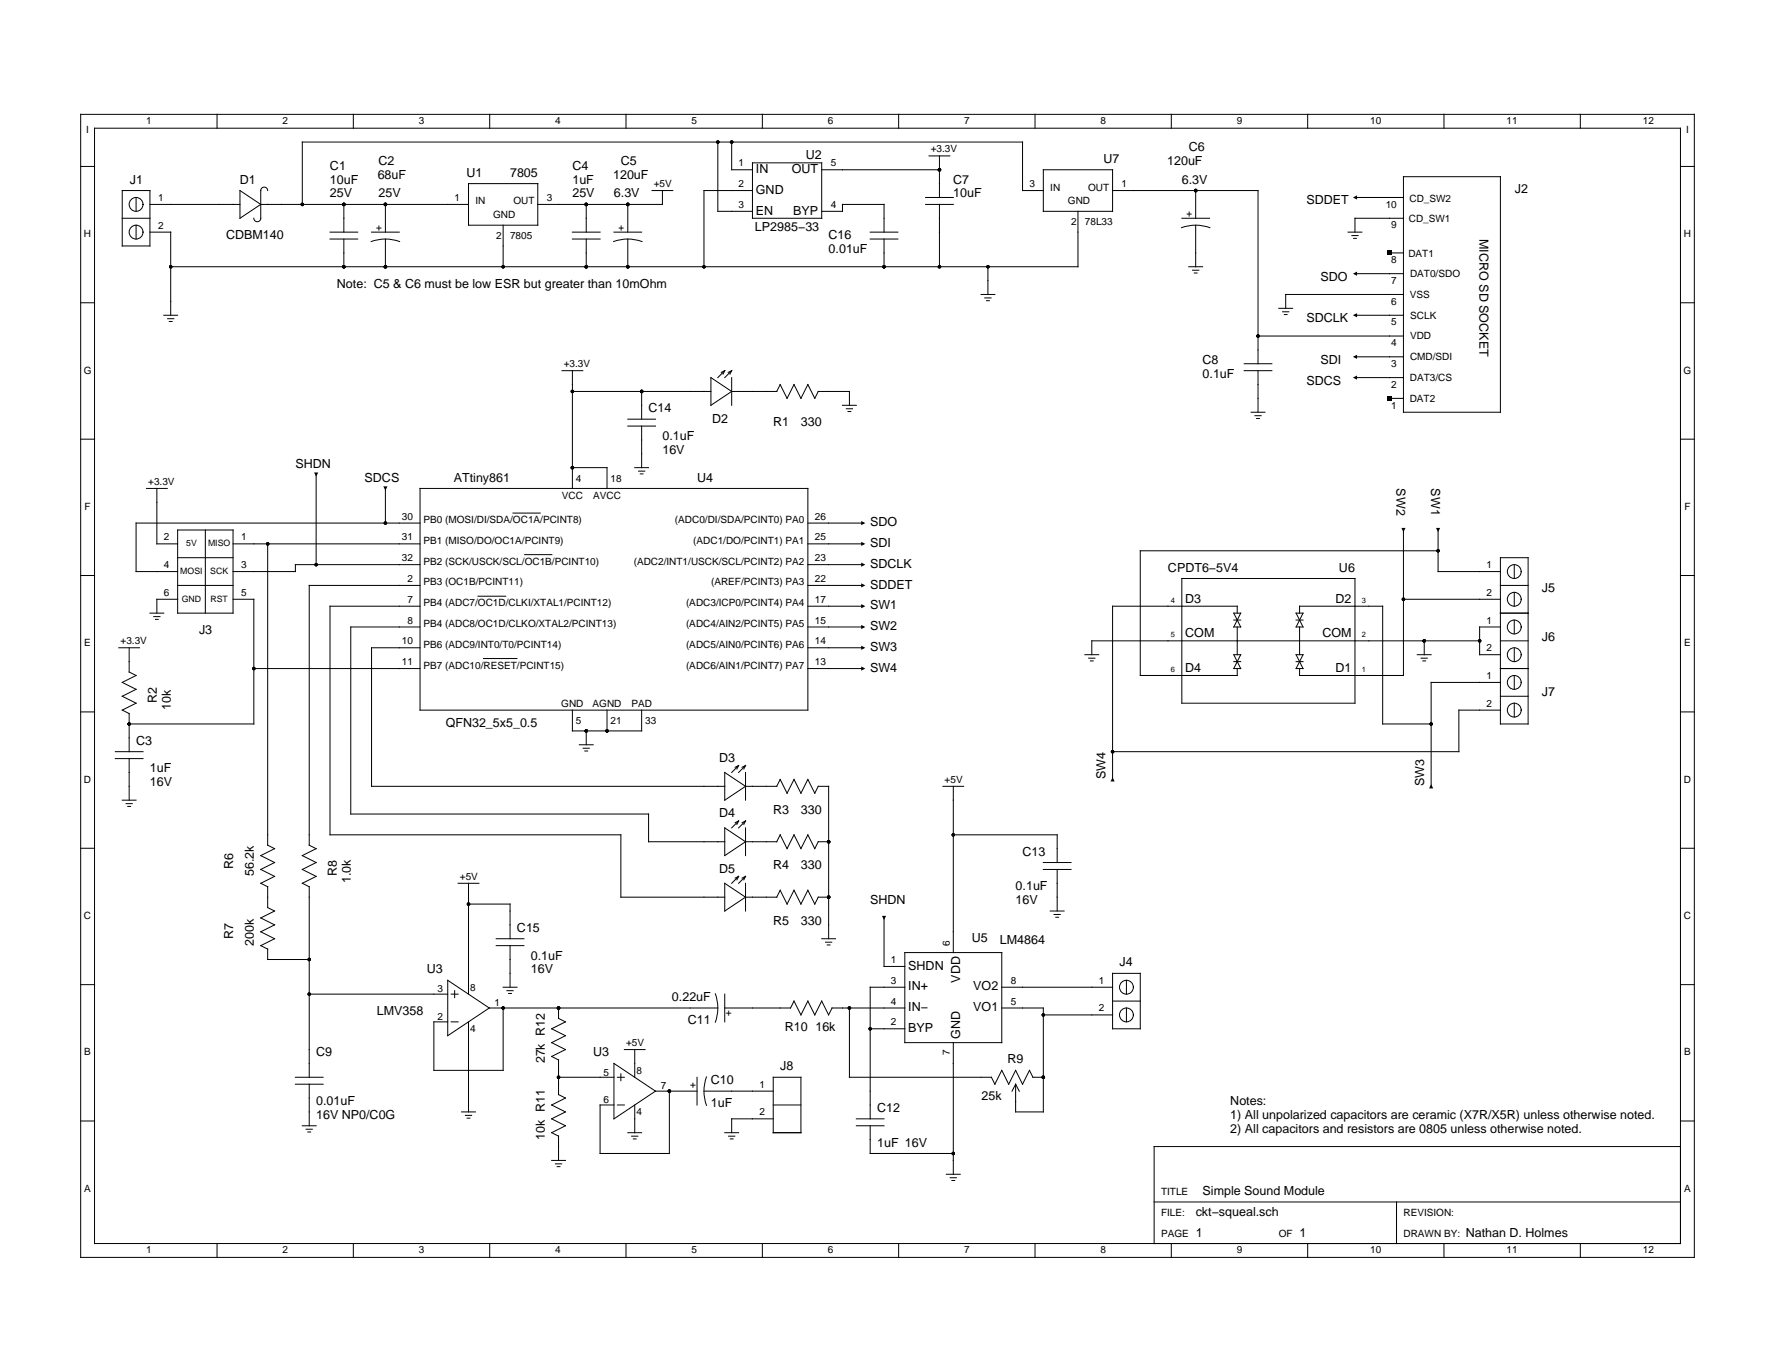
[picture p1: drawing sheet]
<svg xmlns="http://www.w3.org/2000/svg" width="279mm" height="216mm" viewBox="0 0 279 216" stroke-linecap="round" stroke-linejoin="round" font-family="sans-serif">
<g fill="none" stroke="#000" stroke-width=".16">
<path d="M12.7 18h254v179.9h-254zM34.2 18v2.2M55.6 18v2.2M77.1 18v2.2M98.5 18v2.2M120 18v2.2M141.5 18v2.2M162.9 18v2.2M184.4 18v2.2M205.8 18v2.2M227.3 18v2.2M248.8 18v2.2"/>
<path d="M12.7 26.2h2.2M14.9 20.2h249.6v175.5h-249.6zM19.2 30h4.4v8.7h-4.4zM19.2 34.3h4.4M21.4 31.1v2.2M21.4 35.4v2.2M23.6 32.2h14.2M23.6 36.5h3.3v13.1M37.8 30l3.2 2.2-3.2 2.1zM41 32.2h32.7M42.1 30a.55 .55 0 0 0-.5-.6 .55 .55 0 0 0-.6 .6v4.3a.54 .54 0 0 1-.5 .6 .54 .54 0 0 1-.5-.6M51.9 36.5h4.4"/>
<path d="M51.9 37.6h4.4M54.1 32.2v4.3M54.1 37.6v4.4M58.4 38a6.5 6.5 0 0 1 4.5 0M58.5 36.5h4.3M60.7 32.2v4.3M60.7 37.6v4.4M73.7 28.9h10.9v6.5h-10.9zM79.2 35.4v6.6M90.1 36.5h4.4M90.1 37.6h4.4M92.3 32.2v4.3"/>
<path d="M92.3 37.6v4.4M96.6 38a6.5 6.5 0 0 1 4.5 0M96.6 36.5h4.4M98.8 32.2v4.3M98.8 37.6v4.4M102.6 30h3.3M104.3 30v2.2h-19.7M113 22.4v10.9h5.4M115.2 22.4v4.3h3.2M118.4 30h-7.6v12M118.4 25.6h10.9v8.7h-10.9zM129.3 33.3h3.3v-1.1h6.6v4.3"/>
<path d="M129.3 26.7h18.6M137 36.5h4.3M137 37.6h4.3M139.2 37.6v4.4M145.7 32.2h4.4M145.7 31.1h4.4M146.2 24.5h3.3M147.9 24.5v6.6M147.9 32.2v9.8M164.2 26.7h10.9v6.6h-10.9zM164.2 30h-3.2v-7.6h-113.4v9.8M169.7 33.3v8.7h-142.8"/>
<path d="M175.1 30h22.9v27.2M186 35.8a6.5 6.5 0 0 1 4.4 0M186 34.3h4.4M188.2 30v4.3M188.2 35.4v6.6M212.2 36.5h2.2M212.8 37.1h1M213.1 37.5h.4M213.3 31.1h7.6M218.7 39.8h2.2M220.9 34.3h-7.6v2.2M220.9 27.8h15.3v37.1h-15.3z"/>
<path d="M264.5 26.2h2.2M12.7 47.6h2.2M25.8 49.6h2.2M26.4 50.2h1M26.7 50.6h.4M88.5 58.3h3.2M90.1 58.3v18.6M111.9 59.4l3.3 2.2-3.3 2.2zM114.1 58.3l-1.1 1.1M114.1 58.3l-.3 .6M114.1 58.3l-.6 .3M115.2 59.4v4.4"/>
<path d="M115.2 58.3l-1.1 1.1M115.2 58.3l-.3 .6M115.2 58.3l-.6 .3M154.4 46.3h2.2M155 46.9h1M155.3 47.3h.4M155.5 42v4.3M187.1 42h2.2M187.7 42.5h1M188 43h.4M195.8 58.3h4.4M195.8 57.2h4.4"/>
<path d="M198 52.9h22.9M198 58.3v6.6M201.3 48.5h2.2M201.9 49.1h1M202.2 49.5h.4M213.3 49.6h7.6M213.3 59.4h7.6M213.3 56.1h7.6M213.3 43.1h7.6M220.9 46.3h-18.5v2.2M264.5 47.6h2.2M12.7 69.1h2.2"/>
<path d="M23.1 76.9h3.2M24.7 76.9v8.7h3.3M49.8 74.7v14.2M60.7 76.9v5.4M66.1 76.9h61.1v34.8h-61.1zM90.1 73.6h5.4v3.3M90.1 61.6h21.8M98.8 66h4.4M98.8 67.1h4.4M99.9 73.6h2.2M100.5 74.1h1M100.8 74.6h.4"/>
<path d="M101 61.6v4.4M101 67.1v6.5M115.2 61.6h7.1l.5-1.1 1.1 2.2 1.1-2.2 1.1 2.2 1.1-2.2 1.1 2.2 .5-1.1h4.9v2.2M132.6 63.8h2.2M133.2 64.3h1M133.5 64.8h.4M196.9 64.9h2.2M197.5 65.4h1M197.8 65.9h.4M218.7 62.7h2.2M264.5 69.1h2.2M12.7 90.6h2.2"/>
<path d="M23.6 96.5h2.2M24.2 97h1M24.5 97.5h.4M28 94.3h-3.3v2.2M28 92.1h8.7M28 87.8h8.7M28 83.4h8.7v13.1h-8.7zM32.3 83.4v13.1M36.7 85.6h29.4M36.7 94.3h3.3v19.6h-19.7M42.1 85.6v47.4l1.1 .5-2.2 1.1 2.2 1.1-2.2 1.1 2.2 1.1-2.2 1.1 1.1 .5M66.1 92.1h-17.4v40.9l1.1 .5-2.2 1.1 2.2 1.1-2.2 1.1 2.2 1.1-2.2 1.1 1.1 .5"/>
<path d="M66.1 82.3h-44.7v7.6h6.6M66.1 88.9h-19.6v1h-9.8M66.1 95.4h-14.2v36h45.8v9.8h16.4M66.1 98.7h-10.9v29.4h46.9v4.4h12M75.2 93.8h4.4M80.7 80.7h4.3M82.6 87.3h4.3M127.2 85.6h8.7M127.2 92.1h8.7M127.2 82.3h8.7M127.2 88.9h8.7M127.2 95.4h8.7"/>
<path d="M127.2 98.7h8.7M186 91h27.3v19.7h-27.3zM194.2 96.5h1.1l-1.1 2.2h1.1zM194.2 97.6h1.1M194.8 96.5v-1.1h-19.7v27.2M194.8 98.7v4.3M204 96.5h1.1l-1.1 2.2h1.1zM204 97.6h1.1M204.6 96.5v-1.1h13v18.5h7.7M204.6 98.7v4.3M220.9 94.3h15.3M220.9 83.4v22.9h-16.3v-1.1"/>
<path d="M226.4 83.4v6.5h9.8M226.4 86.7h-46.9v19.6h15.3v-1.1M236.2 92.1h4.3M236.2 87.8h4.3v26.1h-4.3zM236.2 96.5h4.3M236.2 98.7h-3.3v4.3h3.3M238.4 88.9v2.1M238.4 93.2v2.2M238.4 97.6v2.2M264.5 90.6h2.2M12.7 112h2.2M18.2 118.3h4.3"/>
<path d="M18.2 119.4h4.3M18.7 101.9h3.3M19.2 111.7l1.1 .6v6M20.3 101.9v3.9l1.1 .5-2.2 1.1 2.2 1.1-2.2 1.1 2.2 1.1-2.2 1M20.3 119.4v6.5M40 105.2h26.1M66.1 101.9h-7.6v21.8h55.6M76.1 103.6h5.3M90.1 111.7v3.3h10.9v-3.3M91.2 117.2h2.2M91.8 117.7h1M92.1 118.2h.4"/>
<path d="M92.3 115v2.2M95.5 111.7v3.3M127.2 105.2h8.7M127.2 101.9h8.7M170.8 103h2.1M171.4 103.6h.9M171.6 104h.5M194.2 103h1.1l-1.1 2.2h1.1zM194.2 104.1h1.1M204 103h1.1l-1.1 2.2h1.1zM204 104.1h1.1M223.1 103h2.2"/>
<path d="M223.7 103.6h1M224 104h.4M224.2 100.8v2.2M232.9 100.8h-61v2.2M236.2 100.8h4.3M236.2 105.2h4.3M236.2 107.4h-10.9v16.3M236.2 111.7h-6.6v6.6h-54.5M236.2 109.6h4.3M238.4 101.9v2.2M238.4 106.3v2.2M238.4 110.7v2.1"/>
<path d="M264.5 112h2.2M12.7 133.5h2.2M19.2 125.9h2.2M19.8 126.5h1M20.1 126.9h.4M42.1 139.5v3.3l1.1 .6-2.2 1 2.2 1.1-2.2 1.1 2.2 1.1-2.2 1.1M48.7 139.5v30M72.1 139h3.3M73.7 139v17.4M114.1 121.6l3.3 2.1-3.3 2.2zM114.1 130.3l3.3 2.2-3.3 2.1zM114.1 139l3.3 2.2-3.3 2.2z"/>
<path d="M116.3 129.2l-1.1 1.1M116.3 129.2l-.3 .5M116.3 129.2l-.6 .3M116.3 137.9l-1.1 1.1M116.3 137.9l-.3 .6M116.3 137.9l-.6 .3M116.3 120.5l-1.1 1.1M116.3 120.5l-.3 .5M116.3 120.5l-.6 .2M117.4 123.7h4.9l.5-1.1 1.1 2.2 1.1-2.2 1.1 2.2 1.1-2.2 1.1 2.2 .5-1.1h1.6v24M117.4 121.6v4.3M117.4 130.3v4.3"/>
<path d="M117.4 139v4.4M117.4 132.5h4.9l.5-1.1 1.1 2.1 1.1-2.1 1.1 2.1 1.1-2.1 1.1 2.1 .5-1h1.6M117.4 129.2l-1.1 1.1M117.4 129.2l-.3 .5M117.4 129.2l-.6 .3M117.4 137.9l-1.1 1.1M117.4 137.9l-.3 .6M117.4 137.9l-.6 .3M117.4 120.5l-1.1 1.1M117.4 120.5l-.3 .5M117.4 120.5l-.6 .2M148.4 123.7h3.3"/>
<path d="M150.1 123.7v26.2M150.1 131.4h16.3v4.3M164.2 135.7h4.4M164.2 136.8h4.4M166.4 136.8v6.6M264.5 133.5h2.2M12.7 154.9h2.2M41 148.8l1.1 .5v1.7h6.6M48.7 156.4h21.8M70.5 154.3l6.5 4.3-6.5 4.4zM71 156.4h1.1M71.6 155.9v1.1"/>
<path d="M73.7 142.3h6.6v5.4M77 158.6h36M78.1 147.7h4.4M78.1 148.8h4.4M79.2 158.6v9.8h-10.9v-7.6h2.2M79.2 155.4h2.2M79.8 155.9h1M80.1 156.3h.4M80.3 148.8v6.6M87.9 158.6v1.7l1.1 .5-2.2 1.1 2.2 1.1-2.2 1.1 2.2 1.1-2.2 1.1M112.6 156.4a6.5 6.5 0 0 1 0 4.5M114.1 158.6h10.3l.6-1.1 1.1 2.2 1.1-2.2 1.1 2.2 1-2.2 1.1 2.2"/>
<path d="M114.1 156.4v4.4M117.4 141.2h4.9l.5-1.1 1.1 2.2 1.1-2.2 1.1 2.2 1.1-2.2 1.1 2.2 .5-1.1h1.6M129.3 147.7h2.2M129.9 148.3h1M130.2 148.7h.5M133.7 158.6v10.9h22.4l.5 1.1M139.2 144.4v7.7h3.2M142.4 149.9h15.3v14.2h-15.3zM142.4 158.6h-11.4l-.6 1.1M142.4 155.4h-5.4v20.7M157.7 158.6h6.5v16.4h-4.3v-4.4l-.6 1.1M157.7 155.4h17.4"/>
<path d="M164.2 159.7h10.9M165.3 143.4h2.2M165.9 143.9h1M166.2 144.3h.4M175.1 153.2h4.4v8.7h-4.4zM175.1 157.5h4.4M177.3 154.3v2.1M177.3 158.6v2.2M264.5 154.9h2.2M12.7 176.4h2.2M46.5 169.5h4.4M46.5 170.6h4.4"/>
<path d="M47.6 177.2h2.2M48.2 177.7h1M48.5 178.1h.4M48.7 170.6v6.6M71 160.8h1.1M72.7 175h2.1M73.3 175.5h.9M73.5 176h.5M73.7 160.8v14.2M86.8 166.2l1.1 .6M87.9 169.5h8.7M87.9 166.8v5.4l1.1 .6-2.2 1.1 2.2 1.1-2.2 1.1 2.2 1.1-2.2 1 1.1 .6v3.8"/>
<path d="M96.6 167.3l6.6 4.4-6.6 4.4zM97.2 169.5h1.1M97.2 173.9h1.1M97.7 169v1.1M98.3 165.2h3.2M98.8 178.2h2.2M99.4 178.8h1M99.7 179.2h.4M99.9 165.2v4.3M99.9 173.9v4.3M103.2 171.7h6.5M105.4 171.7v9.8h-10.9v-7.6h2.1"/>
<path d="M109.7 169.5v4.4M110.8 171.7h10.9M111.2 169.5a6.5 6.5 0 0 0 0 4.4M114.1 178.2h2.2M114.7 178.8h1M115 179.2h.4M121.7 169.5h4.4v8.7h-4.4zM121.7 176.1h-6.5v2.1M121.7 173.9h4.4M134.8 177.2h4.4M134.8 176.1h4.4M137 161.9h5.4"/>
<path d="M137 177.2v4.3h13.1M150.1 164.1v20.7M159.9 170.6l.5 1.1M164.2 169.5h-1.6l-.6-1.1-1 2.2-1.1-2.2-1.1 2.2-1.1-2.2-1.1 2.2M264.5 176.4h2.2M34.2 195.7v2.2M55.6 195.7v2.2M77.1 195.7v2.2M86.8 182.6h2.2M87.4 183.1h1M87.7 183.6h.4M98.5 195.7v2.2"/>
<path d="M120 195.7v2.2M141.5 195.7v2.2M149 184.8h2.1M149.6 185.3h.9M149.8 185.8h.5M162.9 195.7v2.2M181.7 189.1h82.8M184.4 195.7v2.2M205.8 195.7v2.2M219.8 189.1v6.6M227.3 195.7v2.2M248.8 195.7v2.2"/>
<path d="M264.5 180.4h-82.8v15.3"/>
<circle cx="21.4" cy="36.5" r="1.09"/>
<circle cx="21.4" cy="32.2" r="1.09"/>
<circle cx="238.4" cy="94.3" r="1.09"/>
<circle cx="238.4" cy="98.7" r="1.09"/>
<circle cx="238.4" cy="89.9" r="1.09"/>
<circle cx="238.4" cy="103" r="1.09"/>
<circle cx="238.4" cy="111.7" r="1.09"/>
<circle cx="238.4" cy="107.4" r="1.09"/>
<circle cx="177.3" cy="159.7" r="1.09"/>
<circle cx="177.3" cy="155.4" r="1.09"/>
</g>
<g fill="#000">
<path d="M213 31.1l.6-.4v.7zM218.4 39.5h.7v.6h-.7zM213 49.6l.6-.3v.6zM213 43.1l.6-.4v.7zM213 56.1l.6-.3v.7zM213 59.4l.6-.3v.6zM49.4 74.4h.7l-.3 .6zM60.3 76.5h.7l-.3 .7zM218.4 62.4h.7v.6h-.7zM135.6 88.5l.6 .4-.6 .3zM135.6 82l.6 .3-.6 .3zM135.6 85.3l.6 .3-.6 .3z"/>
<path d="M135.6 91.8l.6 .3-.6 .4zM135.6 95.1l.6 .3-.6 .3zM135.6 98.3l.6 .4-.6 .3zM220.6 83.1h.6l-.3 .6zM226 83.1h.7l-.3 .6zM135.6 101.6l.6 .3-.6 .4zM135.6 104.9l.6 .3-.6 .3zM175.1 122.3l.4 .7h-.7zM225.3 123.4l.3 .7h-.7zM138.8 144.1h.7l-.3 .7z"/>
<circle cx="47.6" cy="32.2" r=".27"/>
<circle cx="54.1" cy="32.2" r=".27"/>
<circle cx="60.7" cy="32.2" r=".27"/>
<circle cx="92.3" cy="32.2" r=".27"/>
<circle cx="98.8" cy="32.2" r=".27"/>
<circle cx="113" cy="22.4" r=".27"/>
<circle cx="115.2" cy="22.4" r=".27"/>
<circle cx="147.9" cy="26.7" r=".27"/>
<circle cx="188.2" cy="30" r=".27"/>
<circle cx="26.9" cy="42" r=".27"/>
<circle cx="54.1" cy="42" r=".27"/>
<circle cx="60.7" cy="42" r=".27"/>
<circle cx="79.2" cy="42" r=".27"/>
<circle cx="92.3" cy="42" r=".27"/>
<circle cx="98.8" cy="42" r=".27"/>
<circle cx="110.8" cy="42" r=".27"/>
<circle cx="139.2" cy="42" r=".27"/>
<circle cx="147.9" cy="42" r=".27"/>
<circle cx="155.5" cy="42" r=".27"/>
<circle cx="198" cy="52.9" r=".27"/>
<circle cx="90.1" cy="73.6" r=".27"/>
<circle cx="90.1" cy="61.6" r=".27"/>
<circle cx="101" cy="61.6" r=".27"/>
<circle cx="42.1" cy="85.6" r=".27"/>
<circle cx="49.8" cy="88.9" r=".27"/>
<circle cx="60.7" cy="82.3" r=".27"/>
<circle cx="220.9" cy="94.3" r=".27"/>
<circle cx="226.4" cy="86.7" r=".27"/>
<circle cx="20.3" cy="113.9" r=".27"/>
<circle cx="40" cy="105.2" r=".27"/>
<circle cx="92.3" cy="115" r=".27"/>
<circle cx="95.5" cy="115" r=".27"/>
<circle cx="175.1" cy="118.3" r=".27"/>
<circle cx="224.2" cy="100.8" r=".27"/>
<circle cx="225.3" cy="113.9" r=".27"/>
<circle cx="232.9" cy="100.8" r=".27"/>
<circle cx="130.4" cy="132.5" r=".27"/>
<circle cx="150.1" cy="131.4" r=".27"/>
<circle cx="48.7" cy="156.4" r=".27"/>
<circle cx="48.7" cy="151" r=".27"/>
<circle cx="73.7" cy="142.3" r=".27"/>
<circle cx="79.2" cy="158.6" r=".27"/>
<circle cx="87.9" cy="158.6" r=".27"/>
<circle cx="130.4" cy="141.2" r=".27"/>
<circle cx="133.7" cy="158.6" r=".27"/>
<circle cx="164.2" cy="159.7" r=".27"/>
<circle cx="87.9" cy="169.5" r=".27"/>
<circle cx="105.4" cy="171.7" r=".27"/>
<circle cx="137" cy="161.9" r=".27"/>
<circle cx="164.2" cy="169.5" r=".27"/>
<circle cx="150.1" cy="181.5" r=".27"/>
</g>
<g font-size="2">
<text x="187.1" y="23.8">C6</text>
<text x="20.4" y="28.9">J1</text>
<text x="37.8" y="28.9">D1</text>
<text x="51.9" y="26.7">C1</text>
<text x="51.9" y="28.9">10uF</text>
<text x="59.5" y="28.1">68uF</text>
<text x="59.6" y="26">C2</text>
<text x="73.4" y="27.8">U1</text>
<text x="80.3" y="27.8">7805</text>
<text x="90.1" y="26.7">C4</text>
<text x="90.1" y="28.9">1uF</text>
<text x="96.5" y="28.1">120uF</text>
<text x="97.7" y="26">C5</text>
<text x="119" y="27.2">IN</text>
<text x="124.6" y="27.2">OUT</text>
<text x="126.8" y="25.1">U2</text>
<text x="150.1" y="28.9">C7</text>
<text x="173.7" y="25.6">U7</text>
<text x="183.7" y="26">120uF</text>
<text x="186" y="28.9">6.3V</text>
<text x="51.9" y="31.1">25V</text>
<text x="59.6" y="31.1">25V</text>
<text x="90.1" y="31.1">25V</text>
<text x="96.6" y="31.1">6.3V</text>
<text x="119" y="30.5">GND</text>
<text x="119" y="33.8">EN</text>
<text x="124.9" y="33.8">BYP</text>
<text x="150.1" y="31.1">10uF</text>
<text x="205.7" y="32.2">SDDET</text>
<text x="238.5" y="30.3">J2</text>
<text x="35.6" y="37.6">CDBM140</text>
<text x="118.8" y="36.3">LP2985−33</text>
<text x="130.4" y="37.6">C16</text>
<text x="130.4" y="39.8">0.01uF</text>
<text x="232.9" y="37.6" transform="rotate(90 232.9 37.6)">MICRO SD SOCKET</text>
<text x="53" y="45.2">Note: C5 &amp; C6 must be low ESR but greater than 10mOhm</text>
<text x="207.8" y="44.2">SDO</text>
<text x="205.7" y="50.7">SDCLK</text>
<text x="189.3" y="57.2">C8</text>
<text x="189.3" y="59.4">0.1uF</text>
<text x="207.8" y="57.2">SDI</text>
<text x="102.1" y="64.9">C14</text>
<text x="205.7" y="60.5">SDCS</text>
<text x="104.3" y="69.2">0.1uF</text>
<text x="104.3" y="71.4">16V</text>
<text x="112.1" y="66.5">D2</text>
<text x="121.7" y="67.1">R1</text>
<text x="126.1" y="67.1">330</text>
<text x="46.5" y="73.6">SHDN</text>
<text x="57.4" y="75.8">SDCS</text>
<text x="71.4" y="75.8">ATtiny861</text>
<text x="109.7" y="75.8">U4</text>
<text x="219.8" y="76.9" transform="rotate(90 219.8 76.9)">SW2</text>
<text x="225.3" y="76.9" transform="rotate(90 225.3 76.9)">SW1</text>
<text x="137" y="82.8">SDO</text>
<text x="137" y="89.4">SDCLK</text>
<text x="137" y="86.1">SDI</text>
<text x="183.9" y="89.9">CPDT6−5V4</text>
<text x="210.8" y="89.9">U6</text>
<text x="137" y="92.6">SDDET</text>
<text x="137" y="95.9">SW1</text>
<text x="186.6" y="94.8">D3</text>
<text x="210.2" y="94.8">D2</text>
<text x="242.7" y="93.2">J5</text>
<text x="31.3" y="99.8">J3</text>
<text x="137" y="99.2">SW2</text>
<text x="186.6" y="100.3">COM</text>
<text x="208.1" y="100.3">COM</text>
<text x="242.7" y="100.8">J6</text>
<text x="137" y="102.4">SW3</text>
<text x="137" y="105.7">SW4</text>
<text x="186.6" y="105.8">D4</text>
<text x="210.2" y="105.8">D1</text>
<text x="24.7" y="110.7" transform="rotate(-90 24.7 110.7)">R2</text>
<text x="26.9" y="111.7" transform="rotate(-90 26.9 111.7)">10k</text>
<text x="242.7" y="109.6">J7</text>
<text x="21.4" y="117.2">C3</text>
<text x="70.2" y="114.3">QFN32_5x5_0.5</text>
<text x="113.2" y="119.9">D3</text>
<text x="23.6" y="121.6">1uF</text>
<text x="23.6" y="123.7">16V</text>
<text x="174" y="122.6" transform="rotate(-90 174 122.6)">SW4</text>
<text x="224.2" y="123.7" transform="rotate(-90 224.2 123.7)">SW3</text>
<text x="113.2" y="128.6">D4</text>
<text x="121.7" y="128.1">R3</text>
<text x="126.1" y="128.1">330</text>
<text x="36.7" y="136.8" transform="rotate(-90 36.7 136.8)">R6</text>
<text x="40" y="137.9" transform="rotate(-90 40 137.9)">56.2k</text>
<text x="53" y="137.9" transform="rotate(-90 53 137.9)">R8</text>
<text x="113.2" y="137.4">D5</text>
<text x="121.7" y="136.8">R4</text>
<text x="126.1" y="136.8">330</text>
<text x="161" y="134.6">C13</text>
<text x="55.2" y="139" transform="rotate(-90 55.2 139)">1.0k</text>
<text x="137" y="142.3">SHDN</text>
<text x="159.9" y="140.1">0.1uF</text>
<text x="159.9" y="142.3">16V</text>
<text x="36.7" y="147.7" transform="rotate(-90 36.7 147.7)">R7</text>
<text x="40" y="148.8" transform="rotate(-90 40 148.8)">200k</text>
<text x="81.4" y="146.6">C15</text>
<text x="121.7" y="145.5">R5</text>
<text x="126.1" y="145.5">330</text>
<text x="153" y="148.3">U5</text>
<text x="157.4" y="148.6">LM4864</text>
<text x="67.2" y="153.2">U3</text>
<text x="83.6" y="151">0.1uF</text>
<text x="83.6" y="153.2">16V</text>
<text x="143" y="152.6">SHDN</text>
<text x="143" y="155.9">IN+</text>
<text x="151.1" y="154.7" transform="rotate(-90 151.1 154.7)">VDD</text>
<text x="153.2" y="155.9">VO2</text>
<text x="176.2" y="152.1">J4</text>
<text x="59.3" y="159.7">LMV358</text>
<text x="105.8" y="157.5">0.22uF</text>
<text x="108.3" y="161.2">C11</text>
<text x="143" y="159.1">IN−</text>
<text x="153.2" y="159.1">VO1</text>
<text x="49.8" y="166.3">C9</text>
<text x="85.7" y="167.3" transform="rotate(-90 85.7 167.3)">27k R12</text>
<text x="93.4" y="166.3">U3</text>
<text x="123.6" y="162.2">R10 16k</text>
<text x="143" y="162.4">BYP</text>
<text x="151.1" y="163.5" transform="rotate(-90 151.1 163.5)">GND</text>
<text x="158.6" y="167.3">R9</text>
<text x="49.8" y="173.9">0.01uF</text>
<text x="111.9" y="170.6">C10</text>
<text x="122.8" y="168.4">J8</text>
<text x="154.5" y="173.1">25k</text>
<text x="193.7" y="173.8">Notes:</text>
<text x="49.8" y="176.1">16V NP0/C0G</text>
<text x="85.7" y="179.3" transform="rotate(-90 85.7 179.3)">10k R11</text>
<text x="111.9" y="174.2">1uF</text>
<text x="138.1" y="175">C12</text>
<text x="193.7" y="176">1) All unpolarized capacitors are ceramic (X7R/X5R) unless otherwise noted.</text>
<text x="193.7" y="178.2">2) All capacitors and resistors are 0805 unless otherwise noted.</text>
<text x="138.1" y="180.4">1uF 16V</text>
<text x="188.2" y="191.3">ckt−squeal.sch</text>
<text x="189.3" y="188.1">Simple Sound Module</text>
<text x="188.2" y="194.6">1</text>
<text x="204.6" y="194.6">1</text>
<text x="230.7" y="194.6">Nathan D. Holmes</text>
</g>
<g font-size="1.6">
<text x="13.6" y="21">I</text>
<text x="23" y="19.5">1</text>
<text x="44.5" y="19.5">2</text>
<text x="65.9" y="19.5">3</text>
<text x="87.4" y="19.5">4</text>
<text x="108.8" y="19.5">5</text>
<text x="130.3" y="19.5">6</text>
<text x="146.5" y="24">+3.3V</text>
<text x="151.7" y="19.5">7</text>
<text x="173.2" y="19.5">8</text>
<text x="194.7" y="19.5">9</text>
<text x="215.7" y="19.5">10</text>
<text x="237.1" y="19.5">11</text>
<text x="258.6" y="19.5">12</text>
<text x="265.4" y="21">I</text>
<text x="102.9" y="29.4">+5V</text>
<text x="116.3" y="26.2">1</text>
<text x="116.3" y="29.4">2</text>
<text x="130.8" y="26.2">5</text>
<text x="162" y="29.4">3</text>
<text x="165.3" y="30">IN</text>
<text x="171.3" y="30">OUT</text>
<text x="176.5" y="29.4">1</text>
<text x="24.9" y="31.6">1</text>
<text x="24.9" y="36">2</text>
<text x="71.6" y="31.6">1</text>
<text x="74.8" y="32.2">IN</text>
<text x="77.6" y="34.3">GND</text>
<text x="80.8" y="32.2">OUT</text>
<text x="86.1" y="31.6">3</text>
<text x="116.3" y="32.7">3</text>
<text x="130.8" y="32.7">4</text>
<text x="168.1" y="32.2">GND</text>
<text x="168.6" y="35.4">2</text>
<text x="170.8" y="35.4">78L33</text>
<text x="187.7" y="34.2" transform="rotate(-90 187.7 34.2)">+</text>
<text x="218.1" y="32.7">10</text>
<text x="219" y="35.9">9</text>
<text x="221.8" y="34.9">CD_SW1</text>
<text x="221.9" y="31.7">CD_SW2</text>
<text x="13.2" y="37.3">H</text>
<text x="60.1" y="36.4" transform="rotate(-90 60.1 36.4)">+</text>
<text x="78.1" y="37.6">2</text>
<text x="80.3" y="37.6">7805</text>
<text x="98.3" y="36.4" transform="rotate(-90 98.3 36.4)">+</text>
<text x="219" y="41.4">8</text>
<text x="221.7" y="40.4">DAT1</text>
<text x="265" y="37.3">H</text>
<text x="219" y="47.9">6</text>
<text x="219" y="44.7">7</text>
<text x="221.9" y="46.9">VSS</text>
<text x="222" y="43.7">DAT0/SDO</text>
<text x="219" y="51.2">5</text>
<text x="222" y="53.4">VDD</text>
<text x="222" y="50.1">SCLK</text>
<text x="13.2" y="58.8">G</text>
<text x="88.7" y="57.8">+3.3V</text>
<text x="219" y="57.8">3</text>
<text x="219" y="54.5">4</text>
<text x="221.9" y="60">DAT3/CS</text>
<text x="222" y="56.7">CMD/SDI</text>
<text x="265" y="58.8">G</text>
<text x="219" y="64.3">1</text>
<text x="219" y="61">2</text>
<text x="221.9" y="63.2">DAT2</text>
<text x="23.3" y="76.3">+3.3V</text>
<text x="90.6" y="75.8">4</text>
<text x="96.1" y="75.8">18</text>
<text x="13.3" y="80.2">F</text>
<text x="63.3" y="81.8">30</text>
<text x="66.7" y="82.3">PB0 (MOSI/DI/SDA/OC1A/PCINT8)</text>
<text x="88.4" y="78.6">VCC</text>
<text x="93.4" y="78.6">AVCC</text>
<text x="106.2" y="82.3">(ADC0/DI/SDA/PCINT0) PA0</text>
<text x="128.3" y="81.8">26</text>
<text x="265.1" y="80.2">F</text>
<text x="25.8" y="85">2</text>
<text x="25.8" y="89.4">4</text>
<text x="38" y="85">1</text>
<text x="38" y="89.4">3</text>
<text x="63.3" y="85">31</text>
<text x="63.3" y="88.3">32</text>
<text x="66.7" y="85.6">PB1 (MISO/DO/OC1A/PCINT9)</text>
<text x="66.7" y="88.9">PB2 (SCK/USCK/SCL/OC1B/PCINT10)</text>
<text x="99.8" y="88.9">(ADC2/INT1/USCK/SCL/PCINT2) PA2</text>
<text x="109.1" y="85.6">(ADC1/DO/PCINT1) PA1</text>
<text x="128.3" y="85">25</text>
<text x="128.3" y="88.3">23</text>
<text x="234" y="89.4">1</text>
<text x="25.8" y="93.8">6</text>
<text x="38" y="93.8">5</text>
<text x="64.2" y="91.6">2</text>
<text x="64.2" y="94.8">7</text>
<text x="66.7" y="92.1">PB3 (OC1B/PCINT11)</text>
<text x="66.7" y="95.4">PB4 (ADC7/OC1D/CLKI/XTAL1/PCINT12)</text>
<text x="108" y="95.4">(ADC3/ICP0/PCINT4) PA4</text>
<text x="111.9" y="92.1">(AREF/PCINT3) PA3</text>
<text x="128.3" y="91.6">22</text>
<text x="128.3" y="94.8">17</text>
<text x="234" y="93.8">2</text>
<text x="13.3" y="101.7">E</text>
<text x="19" y="101.4">+3.3V</text>
<text x="63.3" y="101.4">10</text>
<text x="64.2" y="98.1">8</text>
<text x="66.7" y="101.9">PB6 (ADC9/INT0/T0/PCINT14)</text>
<text x="66.7" y="98.7">PB4 (ADC8/OC1D/CLKO/XTAL2/PCINT13)</text>
<text x="108" y="98.7">(ADC4/AIN2/PCINT5) PA5</text>
<text x="108" y="101.9">(ADC5/AIN0/PCINT6) PA6</text>
<text x="128.3" y="98.1">15</text>
<text x="128.3" y="101.4">14</text>
<text x="234" y="98.1">1</text>
<text x="265.1" y="101.7">E</text>
<text x="63.3" y="104.7">11</text>
<text x="66.7" y="105.2">PB7 (ADC10/RESET/PCINT15)</text>
<text x="108" y="105.2">(ADC6/AIN1/PCINT7) PA7</text>
<text x="128.3" y="104.7">13</text>
<text x="234" y="106.8">1</text>
<text x="234" y="102.5">2</text>
<text x="88.4" y="111.2">GND</text>
<text x="90.6" y="113.9">5</text>
<text x="93.3" y="111.2">AGND</text>
<text x="96.1" y="113.9">21</text>
<text x="99.4" y="111.2">PAD</text>
<text x="101.5" y="113.9">33</text>
<text x="234" y="111.2">2</text>
<text x="13.2" y="123.2">D</text>
<text x="148.7" y="123.2">+5V</text>
<text x="265" y="123.2">D</text>
<text x="72.4" y="138.5">+5V</text>
<text x="13.2" y="144.6">C</text>
<text x="149.5" y="148.9" transform="rotate(-90 149.5 148.9)">6</text>
<text x="265" y="144.6">C</text>
<text x="74" y="155.9">8</text>
<text x="140.2" y="151.5">1</text>
<text x="140.2" y="154.8">3</text>
<text x="159.1" y="154.8">8</text>
<text x="172.9" y="154.8">1</text>
<text x="68.8" y="156.2">3</text>
<text x="68.8" y="160.5">2</text>
<text x="77.8" y="158.3">1</text>
<text x="114.3" y="159.9">+</text>
<text x="140.2" y="161.3">2</text>
<text x="140.2" y="158.1">4</text>
<text x="159.1" y="158.1">5</text>
<text x="172.9" y="159.2">2</text>
<text x="13.3" y="166.1">B</text>
<text x="74" y="162.4">4</text>
<text x="98.5" y="164.6">+5V</text>
<text x="149.5" y="166" transform="rotate(-90 149.5 166)">7</text>
<text x="265.1" y="166.1">B</text>
<text x="95" y="169.3">5</text>
<text x="95" y="173.6">6</text>
<text x="100.2" y="169">8</text>
<text x="104" y="171.4">7</text>
<text x="108.6" y="171.2">+</text>
<text x="119.5" y="171.2">1</text>
<text x="100.2" y="175.5">4</text>
<text x="119.5" y="175.5">2</text>
<text x="13.3" y="187.5">A</text>
<text x="182.8" y="191.3">FILE:</text>
<text x="182.8" y="188.1">TITLE</text>
<text x="220.9" y="191.3">REVISION:</text>
<text x="265.1" y="187.5">A</text>
<text x="23" y="197.2">1</text>
<text x="44.5" y="197.2">2</text>
<text x="65.9" y="197.2">3</text>
<text x="87.4" y="197.2">4</text>
<text x="108.8" y="197.2">5</text>
<text x="130.3" y="197.2">6</text>
<text x="151.7" y="197.2">7</text>
<text x="173.2" y="197.2">8</text>
<text x="182.8" y="194.6">PAGE</text>
<text x="194.7" y="197.2">9</text>
<text x="201.3" y="194.6">OF</text>
<text x="215.7" y="197.2">10</text>
<text x="220.9" y="194.6">DRAWN BY:</text>
<text x="237.1" y="197.2">11</text>
<text x="258.6" y="197.2">12</text>
</g>
<g font-size="1.4">
<text x="29.3" y="85.9">5V</text>
<text x="32.7" y="85.9">MISO</text>
<text x="28.4" y="90.3">MOSI</text>
<text x="28.6" y="94.7">GND</text>
<text x="33.1" y="90.3">SCK</text>
<text x="33.1" y="94.7">RST</text>
</g>
<g font-size="1.2">
<text x="184.3" y="94.8">4</text>
<text x="214.4" y="94.8">3</text>
<text x="184.3" y="100.3">5</text>
<text x="214.4" y="100.3">2</text>
<text x="184.3" y="105.8">6</text>
<text x="214.4" y="105.8">1</text>
</g>
</svg>
